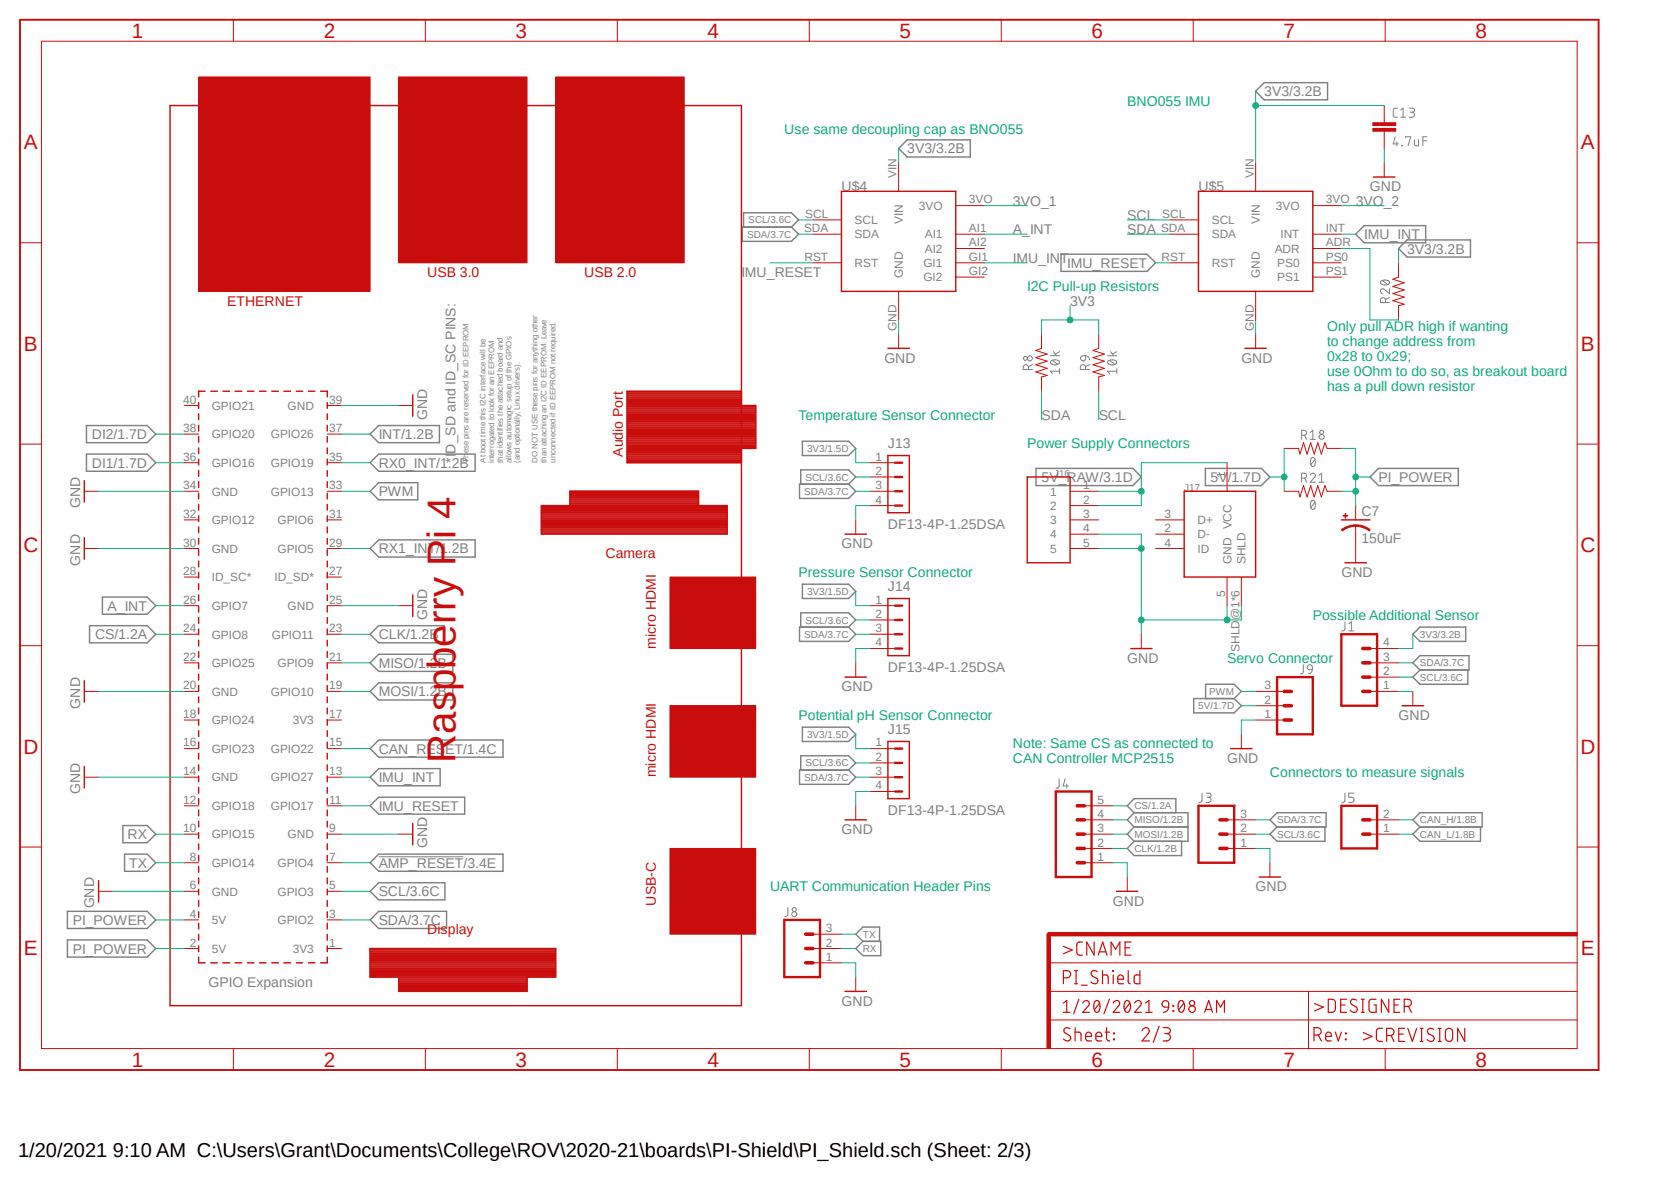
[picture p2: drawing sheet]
<svg xmlns="http://www.w3.org/2000/svg" width="297mm" height="210mm" viewBox="0 0 297 210" stroke-linecap="round" stroke-linejoin="round" font-family="sans-serif">
<path d="M3.2 3.2l281.3 187.3M284.5 3.2l-281.3 187.3" fill="none" stroke="#fff" stroke-width=".18"/>
<g fill="none" stroke="#808080" stroke-width=".18">
<path d="M248.4 19.2l-.6 .1-.2 .3 .1 1.1 .1 .1h.6M249 19.6l.4-.4v1.6M250.5 19.2l.7 .1a.37 .37 0 0 1 .2 .4 .37 .37 0 0 1-.3 .2h-.4M251 19.9a.45 .45 0 0 1 .4 .5 .45 .45 0 0 1-.4 .4h-.5M248 24.3l-.4 1.3h.9M248.3 25.2v.7M249 20.8h.9M249.1 25.8l.2 .1zM249.9 24.5v-.2h.8l-.4 1.6M251.4 24.8v.9l.3 .2h.4v-1.1M252.9 25h.7M253.6 24.3h-.7v1.6"/>
<path d="M245.4 50l.8-.3a.58 .58 0 0 1 .7 .7 1.09 1.09 0 0 1-1.5-.2zM245.7 49.8l.9 .7M246.3 53.8l-.1-.7a.46 .46 0 0 0-.5-.2 .46 .46 0 0 0-.3 .4v.5h1.6M247 51.3v.9l-.9-.8a.44 .44 0 0 0-.7 .2 .44 .44 0 0 0 .3 .6M247 52.9l-.7 .3M182.8 65.7v-.5a.47 .47 0 0 0-.5-.4 .47 .47 0 0 0-.4 .4v.5h1.6M183.5 64.8l-.7 .4M186.7 63.2h1.6M186.8 64.2l.7-.3a.57 .57 0 0 1 .8 .7l-.2 .1a.96 .96 0 0 1-1.4-.3zM187.1 64l.9 .7M187.2 62.5l.6 .7M188.3 66h-1.6l.4 .4"/>
<path d="M188.3 65.5v.9M188.3 62.5l-.7 .4M192.3 63.3l.7-.1v.6a.45 .45 0 0 1-.8 .3 .45 .45 0 0 1 .1-.8zM193 65.7v-.5a.47 .47 0 0 0-.5-.4 .47 .47 0 0 0-.5 .4v.5h1.7M193 63.2a.72 .72 0 0 1 .7 .7M193.7 64.8l-.7 .4M196.8 63.2h1.7M196.9 64.2l.8-.3a.57 .57 0 0 1 .7 .7l-.2 .1a.96 .96 0 0 1-1.4-.3zM197.2 64l.9 .7M197.4 62.5l.6 .7M198.5 66h-1.7l.4 .4M198.5 65.5v.9"/>
<path d="M198.5 62.5l-.8 .4M231.4 77.3h.4a.45 .45 0 0 0 .4-.2 .45 .45 0 0 0 0-.4l-.4-.2h-.4v1.6M231.9 77.3l.3 .8M232.9 76.8l.4-.3v1.6M232.9 78.1h.9M231.4 85h.4a.45 .45 0 0 0 .4-.5 .45 .45 0 0 0-.4-.4h-.4v1.6M231.9 85l.3 .7M232.9 84.5a.46 .46 0 0 1 .6-.4 .46 .46 0 0 1 .2 .7l-.8 .9h.9M233.2 81.3h.1a.74 .74 0 0 1 .5 1.1l-.2 .4-.3 .1a.98 .98 0 0 1-.1-1.6zM233.2 88.9h.1a.74 .74 0 0 1 .5 1.1l-.2 .5h-.3a.98 .98 0 0 1-.1-1.6zM233.7 81.7l-.7 .8M233.7 89.2l-.7 1"/>
<path d="M234.4 85.7h1M234.4 84.5l.5-.4v1.6M231.6 118.1v1.2a.38 .38 0 0 1-.5 .4M232.6 118.2h.4l.2 .1 .1 .7h-.6l-.3-.2v-.3zM233.3 119a.72 .72 0 0 1-.8 .7M239.1 110.5v1.3a.4 .4 0 0 1-.6 .3M239.7 112.1h1M239.7 110.8l.5-.3v1.6M188.3 138.4v1.3a.4 .4 0 0 1-.6 .3M189.3 138.4l-.3 1.3h.9M189.6 139.3v.7M67.3 152.2h15.1"/>
<path d="M213.7 140.9v1.3a.4 .4 0 0 1-.6 .4M214.4 140.9h.5a.36 .36 0 0 1 .4 .4 .36 .36 0 0 1-.4 .3h-.4M214.8 141.6a.47 .47 0 0 1 .5 .5 .47 .47 0 0 1-.5 .5h-.4M239.1 140.9v1.3a.4 .4 0 0 1-.6 .4M240.7 140.9h-1v.7h.6a.47 .47 0 0 1 .4 .5 .47 .47 0 0 1-.4 .5h-.6M140 161.2v1.3a.44 .44 0 0 1-.5 .4"/>
<circle cx="182.2" cy="63.7" r=".34"/>
<circle cx="183" cy="63.6" r=".45"/>
<circle cx="234.9" cy="76.8" r=".37"/>
<circle cx="234.9" cy="77.6" r=".45"/>
<circle cx="141.2" cy="161.6" r=".35"/>
<circle cx="141.2" cy="162.4" r=".45"/>
</g>
<g fill="none" stroke="#808080" stroke-width=".25">
<path d="M223.2 16.2l1.5-1.5h11.3v3h-11.3zM159.7 26.4l1.5-1.6h11.3v3.1h-11.3zM132 40.3h8.7l1.2 1.3-1.2 1.3h-8.7zM132.2 40.3v-2.5h8.5l1.2 1.3-1.2 1.2M188.6 45.2h15.3l1.5 1.5-1.5 1.5h-15.3zM241 41.6l1.5-1.5h10.9v3h-10.9zM248.6 44.2l1.5-1.6h11.3v3.1h-11.3zM15.4 75.6h10.8l1.5 1.5-1.5 1.6h-10.8zM65.8 77.1l1.5-1.5h10.8v3.1h-10.8zM142.6 78.4h8.2l1.3 1.3-1.3 1.2h-8.2zM15.4 80.7h10.8l1.5 1.5-1.5 1.5h-10.8zM67.3 85.8h7v3h-7l-1.5-1.5z"/>
<path d="M67.3 80.7h17.2v3h-17.2l-1.5-1.5zM67.3 95.9h17.2v3.1h-17.2l-1.5-1.5zM142.1 86h8.7l1.3 1.3-1.3 1.3h-8.7zM142.3 86v-2.5h8.5l1.3 1.3-1.3 1.2M184.1 83.2h17.3l1.5 1.6-1.5 1.5h-17.3zM214.2 83.2h10l1.5 1.6-1.5 1.5h-10zM243.5 84.8l1.5-1.6h14.2v3.1h-14.2zM15.9 111.2h10.3l1.5 1.5-1.5 1.5h-10.3zM18.2 106.1h8l1.5 1.5-1.5 1.5h-8zM67.3 116.2h13.2v3.1h-13.2l-1.5-1.5zM67.3 111.2h11.7v3h-11.7l-1.5-1.5zM142.1 111.4h8.7l1.3 1.3-1.3 1.3h-8.7z"/>
<path d="M142.3 111.4v-2.5h8.5l1.3 1.3-1.3 1.2M142.6 103.8h8.2l1.3 1.3-1.3 1.2h-8.2zM251.1 117.8l1.3-1.3h8.7v2.5h-8.7zM252.4 111.4h8.1v2.6h-8.1l-1.3-1.3zM252.4 119l-1.3 1.3 1.3 1.3h8.5v-2.6M67.3 121.3h13.2v3.1h-13.2l-1.5-1.5zM67.3 136.6h10.9v3h-10.9l-1.5-1.5zM67.3 131.5h22.1v3h-22.1l-1.5-1.5zM142.1 136.8h8.7l1.3 1.3-1.3 1.3h-8.7zM142.3 136.8v-2.5h8.5l1.3 1.3-1.3 1.2M142.6 129.2h8.2l1.3 1.3-1.3 1.2h-8.2zM212.2 124.1h7.2l1.2 1.3-1.2 1.3h-7.2z"/>
<path d="M214.3 124.1v-2.5h5.1l1.2 1.3-1.2 1.2M21.8 146.7h4.4l1.5 1.5-1.5 1.5h-4.4zM22.1 151.8h4.1l1.5 1.5-1.5 1.5h-4.1zM67.3 156.8h11.8v3.1h-11.8l-1.5-1.5zM67.3 141.6h15.3v3.1h-15.3l-1.5-1.5zM67.3 151.8h22.1v3h-22.1l-1.5-1.5zM201.6 146.9l-1.2 1.3 1.2 1.3M201.6 146.9h9.6M201.6 144.4h9.6v5.1h-9.6M201.6 144.4l-1.2 1.3 1.2 1.2M201.6 149.5l-1.2 1.2 1.2 1.3h8.4v-2.5M201.6 144.4l-1.2-1.2 1.2-1.3h7.4v2.5"/>
<path d="M225.7 145.7l1.3-1.3h8.7v2.5h-8.7zM227 146.9l-1.3 1.3 1.3 1.3h8.5v-2.6M251.1 145.7l1.3-1.3h11v2.5h-11zM252.4 146.9l-1.3 1.3 1.3 1.3h10.7v-2.6M12 161.9h14.2l1.5 1.5-1.5 1.6h-14.2zM12 167h14.2l1.5 1.5-1.5 1.6h-14.2zM67.3 161.9h12.1v3.1h-12.1l-1.5-1.6zM153.4 167.3l-1.3-1.3 1.3-1.3h2.9v2.6M153.4 167.3h3.1v2.5h-3.1l-1.3-1.3z"/>
</g>
<g fill="none" stroke="#c90d0c" stroke-width=".42">
<path d="M159.1 82.2h1.3M159.1 84.8h1.3M159.1 87.3h1.3M159.1 89.8h1.3M159.1 107.6h1.3M159.1 110.2h1.3M159.1 112.7h1.3M159.1 115.2h1.3M159.1 133h1.3M159.1 135.6h1.3M159.1 138.1h1.3M159.1 140.6h1.3"/>
<path d="M187.7 140.6h6.3v15.2h-6.3zM213 143.2h6.4v10.1h-6.4zM238.4 143.2h6.4v7.5h-6.4z"/>
</g>
<path d="M191.5 148.2h1.2M191.5 150.7h1.2M191.5 153.3h1.2M191.5 143.2h1.2M191.5 145.7h1.2M216.8 148.2h1.3M216.8 150.7h1.3M216.8 145.7h1.3M242.2 148.2h1.3M242.2 145.7h1.3" fill="none" stroke="#c90d0c" stroke-width=".64"/>
<g fill="none" stroke="#c90d0c" stroke-width=".18">
<path d="M246 21.3v.5M246 23.3v.5M185.1 59.4v2.5l-1 .4 2 .6-2 .6 2 .7-2 .6 2 .6-2 .7 2 .6-1 .3v2.5M195.3 59.4v2.5l-1 .4 2 .6-2 .6 2 .7-2 .6 2 .6-2 .7 2 .6-1 .3v2.5M154.6 82.2h4.5M154.6 84.8h4.5M154.6 87.3h4.5M154.6 89.8h4.5M154.6 107.6h4.5M154.6 110.2h4.5M154.6 112.7h4.5M154.6 115.2h4.5"/>
<path d="M202.9 112.7v2.5M154.6 133h4.5M154.6 135.6h4.5M154.6 138.1h4.5M154.6 140.6h4.5M192.7 153.3h5.1M192.7 150.7h5.1M192.7 148.2h5.1M192.7 145.7h5.1M192.7 143.2h5.1M218.1 150.7h5.1M218.1 148.2h5.1"/>
<path d="M218.1 145.7h5.1M243.5 148.2h5.1M243.5 145.7h5.1"/>
</g>
<path d="M157.8 80.9h3.8v10.2h-3.8zM157.8 106.3h3.8v10.2h-3.8zM201 115.2h3.8M157.8 131.7h3.8v10.2h-3.8z" fill="none" stroke="#c90d0c" stroke-width=".25"/>
<path d="M244 22.8h4.1v.5h-4.1z" fill-rule="evenodd" fill="#c90d0c"/>
<path d="M244 22.8h4.1v.5h-4.1z" fill="none" stroke="#c90d0c" stroke-width=".18"/>
<path d="M244 21.8h4.1v.5h-4.1z" fill-rule="evenodd" fill="#c90d0c"/>
<g fill="none" stroke="#c90d0c" stroke-width=".18">
<path d="M246 18.8v2.5M244 21.8h4.1v.5h-4.1zM246 23.8v2.6M223.2 59.4v2.5M228.3 79.7h2.5l.3 1 .6-2 .6 2 .7-2 .6 2 .6-2 .7 2 .6-2 .4 1h2.5M152.1 92.4v2.5M190.2 87.3h5.1M190.2 89.8h5.1M190.2 92.4h5.1M190.2 94.9h5.1M190.2 97.5h5.1M228.3 87.3h2.5l.3 1 .6-2 .6 2 .7-2 .6 2 .6-2 .7 2 .6-2 .4 1h2.5"/>
<path d="M241 93.4v1.5M152.1 117.8v2.5M243.5 117.8h5.1M243.5 115.2h5.1M220.6 130.5v2.5M223.2 122.9h5.1M223.2 127.9h5.1M223.2 125.4h5.1M243.5 122.9h5.1M243.5 120.3h5.1M251.1 122.9v2.5M152.1 143.2v2.5"/>
<path d="M200.4 155.8v2.6M225.7 153.3v2.5M144.5 171.1h5.1M144.5 168.5h5.1M144.5 166h5.1M152.1 173.6v2.5"/>
</g>
<path d="M238.4 112.7h6.4v12.7h-6.4zM227 120.3h6.3v10.2h-6.3zM139.4 163.4h6.4v10.2h-6.4z" fill="none" stroke="#c90d0c" stroke-width=".42"/>
<path d="M242.2 117.8h1.3M242.2 115.2h1.3M228.3 122.9h1.2M228.3 125.4h1.2M228.3 127.9h1.2M242.2 120.3h1.3M242.2 122.9h1.3M143.2 166h1.3M143.2 168.5h1.3M143.2 171.1h1.3" fill="none" stroke="#c90d0c" stroke-width=".64"/>
<path d="M221.3 61.9h3.8M150.2 94.9h3.8M182.6 84.8h7.6v15.2h-7.6zM238.4 92.4h5.1M150.2 120.3h3.8M218.7 133h3.8M249.2 125.4h3.8M150.2 145.7h3.8M198.5 158.4h3.7M223.8 155.8h3.8M150.2 176.1h3.8" fill="none" stroke="#c90d0c" stroke-width=".25"/>
<path d="M241 93.3a3.5 3.5 0 0 1 2.5 .8l-.1 .2a4.1 4.1 0 0 0-2.4-.8z" fill-rule="evenodd" fill="#c90d0c"/>
<path d="M241 93.3a3.5 3.5 0 0 1 2.5 .8l-.1 .2a4.1 4.1 0 0 0-2.4-.8z" fill="none" stroke="#c90d0c" stroke-width=".18"/>
<path d="M238.4 94.1a4.3 4.3 0 0 1 2.6-.8v.2a3.9 3.9 0 0 0-2.4 .8z" fill-rule="evenodd" fill="#c90d0c"/>
<path d="M238.4 94.1a4.3 4.3 0 0 1 2.6-.8v.2a3.9 3.9 0 0 0-2.4 .8z" fill="none" stroke="#c90d0c" stroke-width=".18"/>
<path d="M238.7 91.6l.9 .1z" fill-rule="evenodd" fill="#c90d0c"/>
<path d="M238.7 91.6l.9 .1z" fill="none" stroke="#c90d0c" stroke-width=".18"/>
<path d="M239.1 91.2l.1 .9z" fill-rule="evenodd" fill="#c90d0c"/>
<g fill="none" stroke="#c90d0c" stroke-width=".18">
<path d="M144.5 39.1h5.1M159.7 28.9v5.1M169.9 36.5h5.1M207.9 39.1h5.1M223.2 28.9v5.1M233.3 36.5h5.1M246 28.9v2.6M144.5 41.6h5.1M144.5 46.7h5.1M159.7 51.8v5.1M159.7 59.4v2.5M169.9 41.6h5.1"/>
<path d="M169.9 46.7h5.1M169.9 44.2h5.1M169.9 49.2h5.1M207.9 41.6h5.1M207.9 46.7h5.1M223.2 51.8v5.1M233.3 41.6h5.1M233.3 46.7h5.1M233.3 44.2h5.1M233.3 49.2h5.1M248.6 46.7v2.5l-1 .4 2 .6-2 .7 2 .6-2 .7 2 .6-2 .6 2 .7-1 .2v2.6M32.8 77.1h2.5"/>
<path d="M32.8 72.1h2.5M58.2 77.1h2.5M58.2 72.1h2.5M32.8 92.4h2.5M32.8 97.5h2.5M32.8 87.3h2.5M32.8 82.2h2.5M58.2 92.4h2.5M58.2 97.5h2.5M58.2 87.3h2.5M58.2 82.2h2.5M205.4 92.4h5.1"/>
<path d="M205.4 94.9h5.1M205.4 97.5h5.1M218.1 82.2v5.1M239.1 91.2l.1 .9zM241 89.8v2.6M241 94.9v5.1M32.8 117.8h2.5M32.8 112.7h2.5M32.8 107.6h2.5M32.8 102.5h2.5M58.2 117.8h2.5M58.2 112.7h2.5"/>
<path d="M58.2 107.6h2.5M58.2 102.5h2.5M218.1 102.5v5.1M220.6 102.5v5.1M32.8 138.1h2.5M32.8 133h2.5M32.8 127.9h2.5M32.8 122.9h2.5M58.2 138.1h2.5M58.2 133h2.5M58.2 127.9h2.5M58.2 122.9h2.5"/>
<path d="M32.8 158.4h2.5M32.8 153.3h2.5M32.8 148.2h2.5M32.8 143.2h2.5M58.2 158.4h2.5M58.2 153.3h2.5M58.2 148.2h2.5M58.2 143.2h2.5M32.8 168.5h2.5M32.8 163.4h2.5M58.2 168.5h2.5M58.2 163.4h2.5"/>
</g>
<g fill="none" stroke="#c90d0c" stroke-width=".25">
<path d="M149.6 34h20.3v17.8h-20.3zM213 34h20.3v17.8h-20.3zM244.1 31.5h3.8M35.3 71.5v1.1M35.3 73.5v1M35.3 75.6v1M35.3 77.6v1M35.3 79.6v1M36.4 69.5h-1.1v1M37.5 69.5h1.2M39.6 69.5h1.2M41.8 69.5h1.2"/>
<path d="M44 69.5h1.1M46.1 69.5h1.2M48.3 69.5h1.2M50.5 69.5h1.1M52.7 69.5h1.1M54.8 69.5h1.2M57 69.5h1.2v1M58.2 71.5v1.1M58.2 73.5v1M58.2 75.6v1M58.2 77.6v1M58.2 79.6v1"/>
<path d="M157.8 61.9h3.8M35.3 81.6v1M35.3 83.6v1M35.3 85.6v1M35.3 87.6v1M35.3 89.6v1M35.3 91.7v1M35.3 93.6v1.1M35.3 95.7v1M35.3 97.7v1M35.3 99.7v1M58.2 81.6v1"/>
<path d="M58.2 83.6v1M58.2 85.6v1M58.2 87.6v1M58.2 89.6v1M58.2 91.7v1M58.2 93.6v1.1M58.2 95.7v1M58.2 97.7v1M58.2 99.7v1M210.5 87.3h12.7v15.2h-12.7zM239.1 100h3.8M35.3 101.7v1"/>
<path d="M35.3 103.7v1M35.3 105.7v1M35.3 107.7v1.1M35.3 109.7v1M35.3 111.8v1M35.3 113.7v1.1M35.3 115.8v1M35.3 117.8v1M35.3 119.8v1M58.2 101.7v1M58.2 103.7v1M58.2 105.7v1"/>
<path d="M58.2 107.7v1.1M58.2 109.7v1M58.2 111.8v1M58.2 113.7v1.1M58.2 115.8v1M58.2 117.8v1M58.2 119.8v1M35.3 121.8v1M35.3 123.8v1M35.3 125.8v1M35.3 127.8v1.1M35.3 129.8v1.1"/>
<path d="M35.3 131.9v1M35.3 133.9v1M35.3 135.9v1M35.3 137.9v1M35.3 139.9v1M58.2 121.8v1M58.2 123.8v1M58.2 125.8v1M58.2 127.8v1.1M58.2 129.8v1.1M58.2 131.9v1M58.2 133.9v1"/>
<path d="M58.2 135.9v1M58.2 137.9v1M58.2 139.9v1M35.3 141.9v1M35.3 143.9v1M35.3 145.9v1M35.3 148v1M35.3 149.9v1.1M35.3 152v1M35.3 154v1M35.3 156v1M35.3 158v1"/>
<path d="M58.2 141.9v1M58.2 143.9v1M58.2 145.9v1M58.2 148v1M58.2 149.9v1.1M58.2 152v1M58.2 154v1M58.2 156v1M58.2 158v1M35.3 160v1M35.3 162v1M35.3 164v1.1"/>
<path d="M35.3 166v1M35.3 168.1v1M35.3 170.1v1h1.1M37.5 171.1h1.2M39.6 171.1h1.2M41.8 171.1h1.2M44 171.1h1.1M46.1 171.1h1.2M48.3 171.1h1.2M50.5 171.1h1.1M52.7 171.1h1.1M54.8 171.1h1.2"/>
<path d="M58.2 160v1M58.2 162v1M58.2 164v1.1M58.2 166v1M58.2 168.1v1M58.2 170.1v1h-1.2"/>
</g>
<path d="M35.3 13.7h30.5v38.1h-30.5z" fill-rule="evenodd" fill="#c90d0c"/>
<path d="M35.3 13.7h30.5v38.1h-30.5z" fill="none" stroke="#c90d0c" stroke-width=".18"/>
<path d="M70.8 13.7h22.9v33h-22.9z" fill-rule="evenodd" fill="#c90d0c"/>
<path d="M70.8 13.7h22.9v33h-22.9z" fill="none" stroke="#c90d0c" stroke-width=".18"/>
<path d="M98.8 13.7h22.8v33h-22.8z" fill-rule="evenodd" fill="#c90d0c"/>
<path d="M98.8 13.7h22.8v33h-22.8z" fill="none" stroke="#c90d0c" stroke-width=".18"/>
<g fill="none" stroke="#c90d0c" stroke-width=".25">
<path d="M30.2 18.8h101.6v159.9h-101.6zM96.2 89.8h5.1v-2.5h22.9v2.5h5v5.1h-33zM96.2 94.7h33M96.2 94.5h33M96.2 94.4h33M96.2 94.1h33M96.2 94h33M96.2 93.8h33M96.2 93.6h33M96.2 93.4h33M96.2 93.2h33M96.2 93h33"/>
<path d="M96.2 92.8h33M96.2 92.6h33M96.2 92.5h33M96.2 92.2h33M96.2 92.1h33M96.2 91.9h33M96.2 91.7h33M96.2 91.5h33M96.2 91.3h33M96.2 91.1h33M96.2 90.9h33M96.2 90.7h33"/>
<path d="M96.2 90.6h33M96.2 90.3h33M96.2 90.2h33M96.2 90h33M101.3 89.8h22.9M101.3 89.6h22.9M101.3 89.4h22.9M101.3 89.2h22.9M101.3 89h22.9M101.3 88.8h22.9M101.3 88.6h22.9M101.3 88.4h22.9"/>
<path d="M101.3 88.3h22.9M101.3 88.1h22.9M101.3 87.9h22.9M101.3 87.7h22.9M101.3 87.5h22.9M65.8 168.5h33v5.1h-5.1v2.5h-22.8v-2.5h-5.1zM65.8 173.6h33M65.8 173.4h33M65.8 173.2h33M65.8 173h33M65.8 172.8h33M65.8 172.6h33"/>
<path d="M65.8 172.4h33M65.8 172.2h33M65.8 172h33M65.8 171.8h33M65.8 171.7h33M65.8 171.4h33M65.8 171.3h33M65.8 171.1h33M65.8 170.9h33M65.8 170.7h33M65.8 170.5h33M65.8 170.3h33"/>
<path d="M65.8 170.1h33M65.8 169.9h33M65.8 169.8h33M65.8 169.5h33M65.8 169.4h33M65.8 169.2h33M65.8 169h33M65.8 168.8h33M65.8 168.6h33M70.9 176h22.8M70.9 175.9h22.8M70.9 175.6h22.8"/>
<path d="M70.9 175.5h22.8M70.9 175.3h22.8M70.9 175.1h22.8M70.9 174.9h22.8M70.9 174.7h22.8M70.9 174.5h22.8M70.9 174.3h22.8M70.9 174.1h22.8M70.9 173.9h22.8M70.9 173.7h22.8"/>
</g>
<path d="M119.1 102.5h15.2v12.7h-15.2z" fill-rule="evenodd" fill="#c90d0c"/>
<path d="M119.1 102.5h15.2v12.7h-15.2z" fill="none" stroke="#c90d0c" stroke-width=".18"/>
<path d="M119.1 125.4h15.2v12.7h-15.2z" fill-rule="evenodd" fill="#c90d0c"/>
<path d="M119.1 125.4h15.2v12.7h-15.2z" fill="none" stroke="#c90d0c" stroke-width=".18"/>
<path d="M119.1 150.7h15.2v15.3h-15.2z" fill-rule="evenodd" fill="#c90d0c"/>
<path d="M70.9 72.1h2.5M15 97.5h2.5M15 87.3h2.5M70.9 107.6h2.5M15 138.1h2.5M15 122.9h2.5M17.5 158.4h2.6M70.9 148.2h2.5M119.1 150.7h15.2v15.3h-15.2z" fill="none" stroke="#c90d0c" stroke-width=".18"/>
<g fill="none" stroke="#c90d0c" stroke-width=".25">
<path d="M73.4 70.1v3.9M111.5 79.7h22.8v-7.6h-2.5v-2.6h-20.3v12.7h20.3v-2.5M111.5 79.9h20.3M111.5 79.5h22.8M111.5 79.3h22.8M111.5 79.1h22.8M111.5 78.9h22.8M111.5 78.7h22.8M111.5 78.6h22.8M111.5 78.4h22.8M111.5 78.2h22.8M111.5 78h22.8"/>
<path d="M111.5 77.8h22.8M111.5 77.6h22.8M111.5 77.4h22.8M111.5 77.2h22.8M111.5 77h22.8M111.5 76.8h22.8M111.5 76.7h22.8M111.5 76.5h22.8M111.5 76.3h22.8M111.5 76.1h22.8M111.5 75.9h22.8M111.5 75.7h22.8"/>
<path d="M111.5 75.5h22.8M111.5 75.3h22.8M111.5 75.1h22.8M111.5 74.9h22.8M111.5 74.8h22.8M111.5 74.5h22.8M111.5 74.4h22.8M111.5 74.2h22.8M111.5 74h22.8M111.5 73.8h22.8M111.5 73.6h22.8M111.5 73.4h22.8"/>
<path d="M111.5 73.2h22.8M111.5 73h22.8M111.5 72.9h22.8M111.5 72.6h22.8M111.5 72.5h22.8M111.5 72.3h22.8M111.5 72.1h22.8M111.5 71.9h20.3M111.5 71.7h20.3M111.5 71.5h20.3M111.5 71.3h20.3M111.5 71.1h20.3"/>
<path d="M111.5 71h20.3M111.5 70.7h20.3M111.5 70.6h20.3M111.5 70.4h20.3M111.5 70.2h20.3M111.5 70h20.3M111.5 69.8h20.3M111.5 69.6h20.3M15 85.4v3.8M15 95.5v3.9M111.5 82.2h20.3M111.5 82h20.3"/>
<path d="M111.5 81.8h20.3M111.5 81.6h20.3M111.5 81.4h20.3M111.5 81.2h20.3M111.5 81h20.3M111.5 80.8h20.3M111.5 80.6h20.3M111.5 80.4h20.3M111.5 80.3h20.3M111.5 80.1h20.3M73.4 105.7v3.8M15 120.9v3.9"/>
<path d="M15 136.2v3.8M17.5 156.5v3.8M73.4 146.3v3.8"/>
</g>
<path d="M186.1 166h.6v20.3h-.6z" fill-rule="evenodd" fill="#c90d0c"/>
<path d="M186.1 166h.6v20.3h-.6z" fill="none" stroke="#c90d0c" stroke-width=".18"/>
<path d="M186.4 165.7h93.9v.6h-93.9z" fill-rule="evenodd" fill="#c90d0c"/>
<g fill="none" stroke="#c90d0c" stroke-width=".18">
<path d="M7.4 7.3h272.9v179h-272.9zM41.5 3.5v3.8M75.6 3.5v3.8M109.7 3.5v3.8M143.8 3.5v3.8M178 3.5v3.8M212.1 3.5v3.8M246.2 3.5v3.8M3.6 43.1h3.8M280.3 43.1h3.8M3.6 78.9h3.8M280.3 78.9h3.8"/>
<path d="M3.6 114.7h3.8M280.3 114.7h3.8M3.6 150.5h3.8M280.3 150.5h3.8M186.4 165.7h93.9v.6h-93.9zM186.4 176.1h93.9M186.4 171.1h93.9M232.6 176.1v10.3M41.5 186.3v3.8M75.6 186.3v3.8M109.7 186.3v3.8M143.8 186.3v3.8"/>
<path d="M178 186.3v3.8M186.4 181.2h93.9M212.1 186.3v3.8M246.2 186.3v3.8"/>
</g>
<path d="M187.7 166h-1.3v1.3" fill="none" stroke="#c90d0c" stroke-width=".64"/>
<g fill="none" stroke="#c90d0c" stroke-width=".21">
<path d="M189 173.7h.7a.64 .64 0 0 0 .6-.6 .64 .64 0 0 0-.6-.6h-.7v2.3M189 168.1l1.6 .7-1.6 .7M189 179.9h1.2M189 178.2l.6-.4v2.1M191 172.5h.5M191 174.8h.5M191.3 172.5v2.3M191.8 177.5l-1 2.6M192.2 175h1.1M192.4 167.4h-.8l-.2 .2v1.6a.5 .5 0 0 0 .5 .5h.5M192.4 178.2a.58 .58 0 0 1 .9-.4 .58 .58 0 0 1 .2 .9l-1.1 1.2h1.2M194.5 167.4v2.3l-1.3-2.3v2.3"/>
<path d="M194.6 177.9a.41 .41 0 0 1 .4-.1 .41 .41 0 0 1 .4 .3 1.58 1.58 0 0 1-.2 1.7 .46 .46 0 0 1-.6-.2 1.73 1.73 0 0 1 0-1.7zM195 172.6a.71 .71 0 0 0-1 .2l-.1 .2 .3 .4 .7 .4a.58 .58 0 0 1 .1 .9 .58 .58 0 0 1-.9-.1l-.2-.1M195.2 169.7l.8-2.3 .8 2.3M195.4 169.1h1.2M195.5 178.2l-1 1.2M196 173.2l.8 .1 .1 .1 .1 1.4M196 172.5v2.3M197.2 177.5l-1 2.6M197.5 169.7v-2.3l.8 1.3 .8-1.3v2.3M197.8 172.5h.1v.1h-.1zM197.9 178.2a.57 .57 0 0 1 .8-.4 .57 .57 0 0 1 .1 .9l-.9 1.2h1.1M197.9 173.2v1.6"/>
<path d="M198.7 174h1a.54 .54 0 0 0-.4-.8 .54 .54 0 0 0-.6 .5v.7l.1 .4h.9M200 168.4h.8M200 177.9a.41 .41 0 0 1 .4-.1 .41 .41 0 0 1 .3 .3 1.26 1.26 0 0 1-.3 1.8l-.2-.1a1.47 1.47 0 0 1-.2-1.9zM200.5 172.5v1.9l.2 .4h.2M200.8 178.2l-.9 1.2M201 167.4h-1v2.3h1M201.7 178.2a.58 .58 0 0 1 .8-.4 .58 .58 0 0 1 .2 .9l-1 1.2h1.2M202.6 172.5v2.3h-.8l-.2-.4v-1l.2-.1 .8-.1M203.6 179.9h1.2M203.6 178.2l.6-.4v2.1M206.8 177.9a.6 .6 0 0 1 .9 .5v.5h-.7a.58 .58 0 0 1-.5-.4 .58 .58 0 0 1 .3-.6zM207.7 178.9a.94 .94 0 0 1-.9 1"/>
<path d="M208.5 178.6h.1v.2h-.1zM208.5 179.6h.1v.1h-.1zM209.6 177.9a.41 .41 0 0 1 .4-.1 .41 .41 0 0 1 .4 .3 1.26 1.26 0 0 1-.4 1.8l-.2-.1a1.47 1.47 0 0 1-.2-1.9zM210.4 178.2l-.9 1.2M214.1 179.9l.7-2.1 .7 2.1M214.3 179.4h1M216.2 179.9v-2.1l.8 1.1 .6-1.1v2.1M233.6 178.3l1.6 .6-1.6 .7M236.1 177.5h.6a.59 .59 0 0 1 .7 .7v1a.65 .65 0 0 1-.7 .7h-.6zM238.3 178.6h.8M239.4 177.5h-1.1v2.4h1.1M241.1 177.7a.59 .59 0 0 0-.7-.1 .59 .59 0 0 0-.3 .7l.9 .6a.58 .58 0 0 1 .1 .9 .58 .58 0 0 1-.9-.1l-.2-.2"/>
<path d="M242 177.5h.5M242 179.9h.5M242.2 177.5v2.4M244.6 177.5l-1 .1-.2 .2-.1 1.5a.51 .51 0 0 0 .5 .6h.8v-1.3h-.4M246.8 177.5v2.4l-1.3-2.4v2.4M247.8 178.6h.7M248.8 177.5h-1v2.4h1M249.6 178.8h.6a.64 .64 0 0 0 .7-.6 .64 .64 0 0 0-.7-.7h-.6v2.4M250.4 178.8l.5 1.1M190.2 182.8a.61 .61 0 0 0-.8-.2 .61 .61 0 0 0-.3 .8l1 .6a.59 .59 0 0 1 0 .9 .59 .59 0 0 1-.9-.1l-.2-.2M191.1 183.4h.6l.4 .2 .1 1.4M191.1 182.6v2.4"/>
<path d="M193 184.1h1a.55 .55 0 0 0-.4-.7 .55 .55 0 0 0-.6 .5v.8l.4 .3h.6M194.8 184.1h1a.55 .55 0 0 0-.3-.7 .55 .55 0 0 0-.7 .5v.8l.4 .3h.6M196.4 183.4h.8M196.7 182.6v1.9a.5 .5 0 0 0 .5 .5M198 183.6h.1v.1h-.1zM198 184.6h.1v.1h-.1zM203 183.1a.64 .64 0 0 1 .9-.5 .64 .64 0 0 1 .2 1l-1.1 1.4h1.3M206 182.3l-1 2.9M206.8 182.6h.7a.53 .53 0 0 1 .5 .5 .53 .53 0 0 1-.5 .5h-.5M207.4 183.6a.66 .66 0 0 1 .6 .7 .66 .66 0 0 1-.6 .7h-.6M233.6 183.9h.6a.66 .66 0 0 0 .6-.7 .66 .66 0 0 0-.6-.6h-.6v2.4M234.3 183.9l.6 1.1"/>
<path d="M235.6 184.1h1a.54 .54 0 0 0-.3-.7 .54 .54 0 0 0-.7 .5l.1 .8 .3 .3h.6M237.4 183.4l.5 1.6 .5-1.6M239.1 184.6h.2v.1h-.2zM239.1 183.6h.2v.1h-.2zM242.3 183.5l1.6 .6-1.6 .7M245.7 182.7l-.8 .1-.2 .2-.1 1.5a.59 .59 0 0 0 .6 .5h.5M246.5 184h.6a.64 .64 0 0 0 .7-.7 .64 .64 0 0 0-.7-.6h-.6v2.3M247.3 184l.5 1M248.6 183.7h.8M249.7 182.7h-1.1v2.3h1.1M250.2 182.7l.8 2.3 .8-2.3M252.4 185h.5"/>
<path d="M252.4 182.7h.5M252.7 182.7v2.3M254.8 182.9a.64 .64 0 0 0-.7-.2 .64 .64 0 0 0-.4 .5l.3 .5 .7 .4a.58 .58 0 0 1 0 .8 .58 .58 0 0 1-.8 0l-.2-.2M255.7 185h.5M255.7 182.7h.5M255.9 182.7v2.3M257 183a.65 .65 0 0 1 .7-.3 .65 .65 0 0 1 .5 .6v1.1a.64 .64 0 0 1-.6 .7 .64 .64 0 0 1-.7-.7zM260.3 182.7v2.3l-1.2-2.3v2.3"/>
<circle cx="211.9" cy="178.2" r=".46"/>
<circle cx="211.9" cy="179.3" r=".58"/>
</g>
<path d="M3.6 3.5h280.5v186.6h-280.5z" fill="none" stroke="#c90d0c" stroke-width=".34"/>
<path d="M223.2 56.9v2.5M154.6 89.8h-2.5v2.6M195.3 94.9h7.6v15.3M195.3 97.5h7.6M154.6 115.2h-2.5v2.6M154.6 140.6h-2.5v2.6M197.8 153.3h2.6v2.5M223.2 150.7h2.5v2.6" fill="none" stroke="#0dab76" stroke-width=".18"/>
<circle cx="202.9" cy="97.5" r=".51" fill="#0dab76"/>
<g fill="none" stroke="#0dab76" stroke-width=".18">
<path d="M218.1 107.6v2.6M220.6 107.6v2.6h-17.7v2.5"/>
<circle cx="202.9" cy="97.5" r=".51"/>
</g>
<circle cx="218.1" cy="110.2" r=".51" fill="#0dab76"/>
<circle cx="218.1" cy="110.2" r=".51" fill="none" stroke="#0dab76" stroke-width=".18"/>
<circle cx="202.9" cy="110.2" r=".51" fill="#0dab76"/>
<g fill="none" stroke="#0dab76" stroke-width=".18">
<path d="M141.9 39.1h2.6M200.4 39.1h7.5M246 26.4v2.5M136.9 46.7h7.6M141.9 41.6h2.6M159.7 56.9v2.5M200.4 41.6h7.5M205.4 46.7h2.5M60.7 72.1h10.2M185.1 69.5v5.1M195.3 69.5v5.1M228.3 79.7v7.6"/>
<path d="M17.5 97.5h15.3M17.5 87.3h15.3M152.1 87.3h2.5M152.1 84.8h2.5M225.7 84.8h2.6M27.7 112.7h5.1M60.7 107.6h10.2M60.7 117.8h5.1M60.7 112.7h5.1M152.1 112.7h2.5M152.1 110.2h2.5M248.6 117.8h2.5"/>
<path d="M17.5 122.9h15.3M17.5 138.1h15.3M60.7 122.9h5.1M152.1 138.1h2.5M152.1 135.6h2.5M220.6 125.4h2.6M223.2 127.9h-2.6v2.6M248.6 122.9h2.5M248.6 120.3h2.5M20.1 158.4h12.7M60.7 158.4h5.1M60.7 148.2h10.2"/>
<path d="M60.7 143.2h5.1M197.8 148.2h2.6M197.8 145.7h2.6M197.8 150.7h2.6M197.8 143.2h2.6M223.2 148.2h2.5M223.2 145.7h2.5M60.7 163.4h5.1M149.6 171.1h2.5v2.5"/>
<circle cx="202.9" cy="110.2" r=".51"/>
</g>
<circle cx="228.3" cy="84.8" r=".51" fill="#0dab76"/>
<g fill="none" stroke="#0dab76" stroke-width=".18">
<path d="M223.2 16.2v12.7M223.2 18.8h22.8"/>
<circle cx="228.3" cy="84.8" r=".51"/>
</g>
<circle cx="223.2" cy="18.8" r=".51" fill="#0dab76"/>
<g fill="none" stroke="#0dab76" stroke-width=".18">
<path d="M159.7 26.4v2.5M185.1 59.4v-2.5h10.2v2.5M190.2 54.3v2.6M248.6 44.2v2.5M152.1 79.7v2.5h2.5M152.1 105.1v2.5h2.5M251.1 112.7v2.5h-2.5M152.1 130.5v2.5h2.5"/>
<circle cx="223.2" cy="18.8" r=".51"/>
</g>
<circle cx="190.2" cy="56.9" r=".51" fill="#0dab76"/>
<g fill="none" stroke="#0dab76" stroke-width=".18">
<path d="M175 46.7h7.6M238.4 41.6h2.6M60.7 77.1h5.1M238.4 79.7h2.6v7.6h-2.6M60.7 87.3h5.1M241 84.8h2.5M60.7 138.1h5.1M220.6 122.9h2.6M27.7 148.2h5.1M27.7 153.3h5.1M248.6 145.7h2.5M248.6 148.2h2.5"/>
<path d="M149.6 166h2.5M149.6 168.5h2.5"/>
<circle cx="190.2" cy="56.9" r=".51"/>
</g>
<circle cx="241" cy="84.8" r=".51" fill="#0dab76"/>
<g fill="none" stroke="#0dab76" stroke-width=".18">
<path d="M241 87.3v2.5"/>
<circle cx="241" cy="84.8" r=".51"/>
</g>
<circle cx="241" cy="87.3" r=".51" fill="#0dab76"/>
<g fill="none" stroke="#0dab76" stroke-width=".18">
<path d="M238.4 44.2h5.1v12.7h5.1M27.7 77.1h5.1M27.7 82.2h5.1M195.3 87.3h7.6v2.5h-7.6M60.7 133h5.1M27.7 168.5h5.1M27.7 163.4h5.1"/>
<circle cx="241" cy="87.3" r=".51"/>
</g>
<circle cx="202.9" cy="87.3" r=".51" fill="#0dab76"/>
<g fill="none" stroke="#0dab76" stroke-width=".18">
<path d="M175 36.5h7.6M238.4 36.5h7.6M175 41.6h7.6M60.7 82.2h5.1M60.7 97.5h5.1M218.1 82.2h-15.2v5.1M27.7 107.6h5.1M60.7 153.3h5.1"/>
<circle cx="202.9" cy="87.3" r=".51"/>
</g>
<text font-size="7.2" fill="#c90d0c" x="81" y="135.6" transform="rotate(-90 81 135.6)">Raspberry Pi 4</text>
<g font-size="3.7" fill="#c90d0c">
<text x="23.4" y="6.7">1</text>
<text x="57.5" y="6.7">2</text>
<text x="91.7" y="6.7">3</text>
<text x="125.8" y="6.7">4</text>
<text x="159.9" y="6.7">5</text>
<text x="194" y="6.7">6</text>
<text x="228.1" y="6.7">7</text>
<text x="262.2" y="6.7">8</text>
<text x="4.2" y="26.5">A</text>
<text x="281" y="26.5">A</text>
<text x="4.2" y="62.3">B</text>
<text x="281" y="62.3">B</text>
<text x="4.1" y="98.1">C</text>
<text x="280.9" y="98.1">C</text>
<text x="4.1" y="133.9">D</text>
<text x="280.9" y="133.9">D</text>
<text x="4.2" y="169.7">E</text>
<text x="281" y="169.7">E</text>
<text x="23.4" y="189.5">1</text>
<text x="57.5" y="189.5">2</text>
<text x="91.7" y="189.5">3</text>
<text x="125.8" y="189.5">4</text>
<text x="159.9" y="189.5">5</text>
<text x="194" y="189.5">6</text>
<text x="228.1" y="189.5">7</text>
<text x="262.2" y="189.5">8</text>
</g>
<text font-size="3.6" x="3.2" y="205.7">1/20/2021 9:10 AM C:\Users\Grant\Documents\College\ROV\2020-21\boards\PI-Shield\PI_Shield.sch (Sheet: 2/3)</text>
<g font-size="2.5" fill="#808080">
<text x="224.7" y="17.1">3V3/3.2B</text>
<text x="161.2" y="27.3">3V3/3.2B</text>
<text x="149.6" y="34">U$4</text>
<text x="213" y="34">U$5</text>
<text x="243.5" y="34">GND</text>
<text x="180" y="41.6">A_INT</text>
<text x="180" y="36.5">3VO_1</text>
<text x="200.4" y="41.6">SDA</text>
<text x="200.4" y="39.1">SCL</text>
<text x="241" y="36.5">3VO_2</text>
<text x="180" y="46.7">IMU_INT</text>
<text x="189.7" y="47.6">IMU_RESET</text>
<text x="242.5" y="42.5">IMU_INT</text>
<text x="250.1" y="45">3V3/3.2B</text>
<text x="131.8" y="49.2">IMU_RESET</text>
<text x="190.2" y="54.3">3V3</text>
<text x="157.2" y="64.4">GND</text>
<text x="220.6" y="64.4">GND</text>
<text x="75.9" y="74.6" transform="rotate(-90 75.9 74.6)">GND</text>
<text x="185.1" y="74.6">SDA</text>
<text x="195.3" y="74.6">SCL</text>
<text x="16.3" y="78">DI2/1.7D</text>
<text x="16.3" y="83.1">DI1/1.7D</text>
<text x="67.3" y="78">INT/1.2B</text>
<text x="67.3" y="83.1">RX0_INT/1.2B</text>
<text x="81" y="82.2" transform="rotate(-90 81 82.2)">*ID_SD and ID_SC PINS:</text>
<text x="157.8" y="79.7">J13</text>
<text x="67.3" y="88.2">PWM</text>
<text x="185.1" y="85.6">5V_RAW/3.1D</text>
<text x="215.2" y="85.6">5V/1.7D</text>
<text x="245" y="85.6">PI_POWER</text>
<text x="14.2" y="90.3" transform="rotate(-90 14.2 90.3)">GND</text>
<text x="157.8" y="94">DF13-4P-1.25DSA</text>
<text x="242" y="91.7">C7</text>
<text x="14.2" y="100.5" transform="rotate(-90 14.2 100.5)">GND</text>
<text x="67.3" y="98.3">RX1_INT/1.2B</text>
<text x="149.6" y="97.5">GND</text>
<text x="242" y="96.6">150uF</text>
<text x="157.8" y="105.1">J14</text>
<text x="238.4" y="102.5">GND</text>
<text x="16.9" y="113.6">CS/1.2A</text>
<text x="19.1" y="108.5">A_INT</text>
<text x="67.3" y="113.6">CLK/1.2B</text>
<text x="75.9" y="110.2" transform="rotate(-90 75.9 110.2)">GND</text>
<text x="67.3" y="118.7">MISO/1.2B</text>
<text x="157.8" y="119.3">DF13-4P-1.25DSA</text>
<text x="200.4" y="117.8">GND</text>
<text x="14.2" y="125.9" transform="rotate(-90 14.2 125.9)">GND</text>
<text x="67.3" y="123.7">MOSI/1.2B</text>
<text x="149.6" y="122.9">GND</text>
<text x="157.8" y="130.5">J15</text>
<text x="248.6" y="127.9">GND</text>
<text x="67.3" y="133.9">CAN_RESET/1.4C</text>
<text x="218.1" y="135.6">GND</text>
<text x="14.2" y="141.1" transform="rotate(-90 14.2 141.1)">GND</text>
<text x="67.3" y="139">IMU_INT</text>
<text x="22.7" y="149.1">RX</text>
<text x="67.3" y="144.1">IMU_RESET</text>
<text x="149.6" y="148.2">GND</text>
<text x="157.8" y="144.7">DF13-4P-1.25DSA</text>
<text x="23" y="154.2">TX</text>
<text x="67.3" y="154.2">AMP_RESET/3.4E</text>
<text x="75.9" y="150.8" transform="rotate(-90 75.9 150.8)">GND</text>
<text x="16.8" y="161.4" transform="rotate(-90 16.8 161.4)">GND</text>
<text x="67.3" y="159.3">SCL/3.6C</text>
<text x="197.8" y="160.9">GND</text>
<text x="223.2" y="158.4">GND</text>
<text x="13" y="164.3">PI_POWER</text>
<text x="67.3" y="164.3">SDA/3.7C</text>
<text x="13" y="169.4">PI_POWER</text>
<text x="37.1" y="175.4">GPIO Expansion</text>
<text x="149.6" y="178.7">GND</text>
</g>
<g font-size="2.5" fill="#0dab76">
<text x="139.4" y="23.8">Use same decoupling cap as BNO055</text>
<text x="200.4" y="18.8">BNO055 IMU</text>
<text x="182.6" y="51.8">I2C Pull-up Resistors</text>
<text x="235.9" y="58.8">Only pull ADR high if wanting</text>
<text x="235.9" y="61.5">to change address from</text>
<text x="235.9" y="64.2">0x28 to 0x29;</text>
<text x="235.9" y="66.8">use 0Ohm to do so, as breakout board</text>
<text x="235.9" y="69.5">has a pull down resistor</text>
<text x="141.9" y="74.6">Temperature Sensor Connector</text>
<text x="182.6" y="79.7">Power Supply Connectors</text>
<text x="141.9" y="102.5">Pressure Sensor Connector</text>
<text x="233.3" y="110.2">Possible Additional Sensor</text>
<text x="218.1" y="117.8">Servo Connector</text>
<text x="141.9" y="127.9">Potential pH Sensor Connector</text>
<text x="180" y="132.9">Note: Same CS as connected to</text>
<text x="180" y="135.6">CAN Controller MCP2515</text>
<text x="225.7" y="138.1">Connectors to measure signals</text>
<text x="136.9" y="158.4">UART Communication Header Pins</text>
</g>
<g font-size="2.5" fill="#c90d0c">
<text x="75.9" y="49.2">USB 3.0</text>
<text x="103.8" y="49.2">USB 2.0</text>
<text x="40.4" y="54.3">ETHERNET</text>
<text x="110.7" y="81.2" transform="rotate(-90 110.7 81.2)">Audio Port</text>
<text x="107.6" y="99.2">Camera</text>
<text x="116.5" y="115.2" transform="rotate(-90 116.5 115.2)">micro HDMI</text>
<text x="116.5" y="138.1" transform="rotate(-90 116.5 138.1)">micro HDMI</text>
<text x="116.5" y="160.9" transform="rotate(-90 116.5 160.9)">USB-C</text>
<text x="75.9" y="166">Display</text>
</g>
<g font-size="2.1" fill="#808080">
<text x="159.3" y="31.7" transform="rotate(-90 159.3 31.7)">VIN</text>
<text x="222.8" y="31.7" transform="rotate(-90 222.8 31.7)">VIN</text>
<text x="142.9" y="41.2">SDA</text>
<text x="143.1" y="38.7">SCL</text>
<text x="151.9" y="39.8">SCL</text>
<text x="160.5" y="39.8" transform="rotate(-90 160.5 39.8)">VIN</text>
<text x="163.3" y="37.3">3VO</text>
<text x="172.2" y="36.2">3VO</text>
<text x="172.2" y="41.2">AI1</text>
<text x="206.4" y="41.2">SDA</text>
<text x="206.6" y="38.7">SCL</text>
<text x="215.4" y="39.8">SCL</text>
<text x="223.9" y="39.8" transform="rotate(-90 223.9 39.8)">VIN</text>
<text x="226.8" y="37.3">3VO</text>
<text x="235.7" y="36.2">3VO</text>
<text x="235.7" y="41.2">INT</text>
<text x="143" y="46.3">RST</text>
<text x="151.9" y="42.4">SDA</text>
<text x="151.9" y="47.5">RST</text>
<text x="164.1" y="47.5">GI1</text>
<text x="164.4" y="42.4">AI1</text>
<text x="164.4" y="44.9">AI2</text>
<text x="172.2" y="43.8">AI2</text>
<text x="172.2" y="46.3">GI1</text>
<text x="206.5" y="46.3">RST</text>
<text x="215.4" y="42.4">SDA</text>
<text x="215.4" y="47.5">RST</text>
<text x="226.6" y="44.9">ADR</text>
<text x="227" y="47.5">PS0</text>
<text x="227.6" y="42.4">INT</text>
<text x="235.7" y="43.8">ADR</text>
<text x="235.7" y="46.3">PS0</text>
<text x="160.5" y="49.4" transform="rotate(-90 160.5 49.4)">GND</text>
<text x="164.1" y="50">GI2</text>
<text x="172.2" y="48.9">GI2</text>
<text x="223.9" y="49.4" transform="rotate(-90 223.9 49.4)">GND</text>
<text x="227" y="50">PS1</text>
<text x="235.7" y="48.9">PS1</text>
<text x="159.3" y="58.8" transform="rotate(-90 159.3 58.8)">GND</text>
<text x="222.8" y="58.8" transform="rotate(-90 222.8 58.8)">GND</text>
<text x="32.6" y="71.7">40</text>
<text x="58.5" y="71.7">39</text>
<text x="32.6" y="76.8">38</text>
<text x="37.6" y="77.9">GPIO20</text>
<text x="37.6" y="72.8">GPIO21</text>
<text x="48.1" y="77.9">GPIO26</text>
<text x="51.1" y="72.8">GND</text>
<text x="58.5" y="76.8">37</text>
<text x="32.6" y="81.9">36</text>
<text x="37.6" y="83">GPIO16</text>
<text x="48.1" y="83">GPIO19</text>
<text x="58.5" y="81.9">35</text>
<text x="155.6" y="81.9">1</text>
<text x="32.6" y="87">34</text>
<text x="37.6" y="88.1">GND</text>
<text x="48.1" y="88.1">GPIO13</text>
<text x="58.5" y="87">33</text>
<text x="155.6" y="84.4">2</text>
<text x="155.6" y="87">3</text>
<text x="155.6" y="89.5">4</text>
<text x="186.6" y="88.1">1</text>
<text x="192.5" y="87">1</text>
<text x="192.5" y="89.5">2</text>
<text x="217.8" y="85" transform="rotate(-90 217.8 85)">1</text>
<text x="32.6" y="92">32</text>
<text x="37.6" y="93.1">GPIO12</text>
<text x="49.3" y="93.1">GPIO6</text>
<text x="58.5" y="92">31</text>
<text x="186.6" y="90.6">2</text>
<text x="186.6" y="93.1">3</text>
<text x="186.6" y="95.7">4</text>
<text x="192.5" y="92">3</text>
<text x="192.5" y="94.6">4</text>
<text x="207" y="92">3</text>
<text x="207" y="94.6">2</text>
<text x="212.9" y="93.1">D+</text>
<text x="212.9" y="95.7">D-</text>
<text x="32.6" y="97.1">30</text>
<text x="37.6" y="98.2">GND</text>
<text x="49.3" y="98.2">GPIO5</text>
<text x="58.5" y="97.1">29</text>
<text x="186.6" y="98.2">5</text>
<text x="192.5" y="97.1">5</text>
<text x="207" y="97.1">4</text>
<text x="212.9" y="98.2">ID</text>
<text x="218.9" y="100.2" transform="rotate(-90 218.9 100.2)">GND VCC</text>
<text x="221.4" y="100.2" transform="rotate(-90 221.4 100.2)">SHLD</text>
<text x="32.6" y="107.3">26</text>
<text x="32.6" y="102.2">28</text>
<text x="37.6" y="103.3">ID_SC*</text>
<text x="48.8" y="103.3">ID_SD*</text>
<text x="58.5" y="107.3">25</text>
<text x="58.5" y="102.2">27</text>
<text x="155.6" y="107.3">1</text>
<text x="217.8" y="106" transform="rotate(-90 217.8 106)">5</text>
<text x="32.6" y="112.3">24</text>
<text x="37.6" y="113.5">GPIO8</text>
<text x="37.6" y="108.4">GPIO7</text>
<text x="48.3" y="113.5">GPIO11</text>
<text x="51.1" y="108.4">GND</text>
<text x="58.5" y="112.3">23</text>
<text x="155.6" y="109.8">2</text>
<text x="155.6" y="112.3">3</text>
<text x="32.6" y="117.4">22</text>
<text x="37.6" y="118.5">GPIO25</text>
<text x="49.3" y="118.5">GPIO9</text>
<text x="58.5" y="117.4">21</text>
<text x="155.6" y="114.9">4</text>
<text x="220.3" y="115.8" transform="rotate(-90 220.3 115.8)">SHLD@1*6</text>
<text x="245.8" y="119.9">2</text>
<text x="245.8" y="117.4">3</text>
<text x="245.8" y="114.9">4</text>
<text x="32.6" y="122.5">20</text>
<text x="37.6" y="123.6">GND</text>
<text x="48.1" y="123.6">GPIO10</text>
<text x="58.5" y="122.5">19</text>
<text x="224.7" y="125">2</text>
<text x="224.7" y="122.5">3</text>
<text x="245.8" y="122.5">1</text>
<text x="32.6" y="127.6">18</text>
<text x="37.6" y="128.7">GPIO24</text>
<text x="52" y="128.7">3V3</text>
<text x="58.5" y="127.6">17</text>
<text x="224.7" y="127.6">1</text>
<text x="32.6" y="137.7">14</text>
<text x="32.6" y="132.6">16</text>
<text x="37.6" y="133.8">GPIO23</text>
<text x="48.1" y="133.8">GPIO22</text>
<text x="58.5" y="137.7">13</text>
<text x="58.5" y="132.6">15</text>
<text x="155.6" y="132.6">1</text>
<text x="155.6" y="135.2">2</text>
<text x="155.6" y="137.7">3</text>
<text x="32.6" y="142.8">12</text>
<text x="37.6" y="143.9">GPIO18</text>
<text x="37.6" y="138.9">GND</text>
<text x="48.1" y="143.9">GPIO17</text>
<text x="48.1" y="138.9">GPIO27</text>
<text x="58.5" y="142.8">11</text>
<text x="155.6" y="140.3">4</text>
<text x="195.1" y="142.8">5</text>
<text x="32.6" y="147.9">10</text>
<text x="37.6" y="149">GPIO15</text>
<text x="51.1" y="149">GND</text>
<text x="58.5" y="147.9">9</text>
<text x="195.1" y="147.9">3</text>
<text x="195.1" y="145.3">4</text>
<text x="220.5" y="147.9">2</text>
<text x="220.5" y="145.3">3</text>
<text x="245.8" y="147.9">1</text>
<text x="245.8" y="145.3">2</text>
<text x="33.7" y="153">8</text>
<text x="37.6" y="154.1">GPIO14</text>
<text x="49.3" y="154.1">GPIO4</text>
<text x="58.5" y="153">7</text>
<text x="195.1" y="153">1</text>
<text x="195.1" y="150.4">2</text>
<text x="220.5" y="150.4">1</text>
<text x="33.7" y="158">6</text>
<text x="37.6" y="159.1">GND</text>
<text x="49.3" y="159.1">GPIO3</text>
<text x="58.5" y="158">5</text>
<text x="33.7" y="163.1">4</text>
<text x="37.6" y="164.2">5V</text>
<text x="49.3" y="164.2">GPIO2</text>
<text x="58.5" y="163.1">3</text>
<text x="146.8" y="165.7">3</text>
<text x="33.7" y="168.2">2</text>
<text x="37.6" y="169.3">5V</text>
<text x="52" y="169.3">3V3</text>
<text x="58.5" y="168.2">1</text>
<text x="146.8" y="170.7">1</text>
<text x="146.8" y="168.2">2</text>
</g>
<g font-size="1.8" fill="#808080">
<text x="133" y="39.7">SCL/3.6C</text>
<text x="132.8" y="42.2">SDA/3.7C</text>
<text x="143.5" y="80.3">3V3/1.5D</text>
<text x="143" y="87.9">SDA/3.7C</text>
<text x="143.2" y="85.4">SCL/3.6C</text>
<text x="187.4" y="84.8">J16</text>
<text x="210.5" y="87.3">J17</text>
<text x="143.5" y="105.7">3V3/1.5D</text>
<text x="143" y="113.3">SDA/3.7C</text>
<text x="143.2" y="110.8">SCL/3.6C</text>
<text x="252.4" y="113.3">3V3/3.2B</text>
<text x="252.4" y="118.4">SDA/3.7C</text>
<text x="214.9" y="123.5">PWM</text>
<text x="252.4" y="120.9">SCL/3.6C</text>
<text x="143.5" y="131.1">3V3/1.5D</text>
<text x="213" y="126">5V/1.7D</text>
<text x="143.2" y="136.2">SCL/3.6C</text>
<text x="143" y="138.7">SDA/3.7C</text>
<text x="201.6" y="143.8">CS/1.2A</text>
<text x="201.6" y="148.8">MOSI/1.2B</text>
<text x="201.6" y="146.3">MISO/1.2B</text>
<text x="227" y="146.3">SDA/3.7C</text>
<text x="227" y="148.8">SCL/3.6C</text>
<text x="252.4" y="146.3">CAN_H/1.8B</text>
<text x="252.4" y="148.8">CAN_L/1.8B</text>
<text x="201.6" y="151.4">CLK/1.2B</text>
<text x="153.4" y="166.6">TX</text>
<text x="153.4" y="169.2">RX</text>
</g>
<g font-size="1.4" fill="#808080">
<text x="83.3" y="82.2" transform="rotate(-90 83.3 82.2)">These pins are reserved for ID EEPROM</text>
<text x="86.3" y="82.2" transform="rotate(-90 86.3 82.2)">At boot time this I2C interface will be</text>
<text x="87.8" y="82.2" transform="rotate(-90 87.8 82.2)">interrogated to look for an EEPROM</text>
<text x="89.4" y="82.2" transform="rotate(-90 89.4 82.2)">that identifies the attached board and</text>
<text x="90.9" y="82.2" transform="rotate(-90 90.9 82.2)">allows automagic setup of the GPIOs</text>
<text x="92.4" y="82.2" transform="rotate(-90 92.4 82.2)">(and optionally, Linux drivers).</text>
<text x="95.5" y="82.2" transform="rotate(-90 95.5 82.2)">DO NOT USE these pins for anything other</text>
<text x="97.2" y="82.2" transform="rotate(-90 97.2 82.2)">than attaching an I2C ID EEPROM. Leave</text>
<text x="98.8" y="82.2" transform="rotate(-90 98.8 82.2)">unconnected if ID EEPROM not required.</text>
</g>
</svg>
